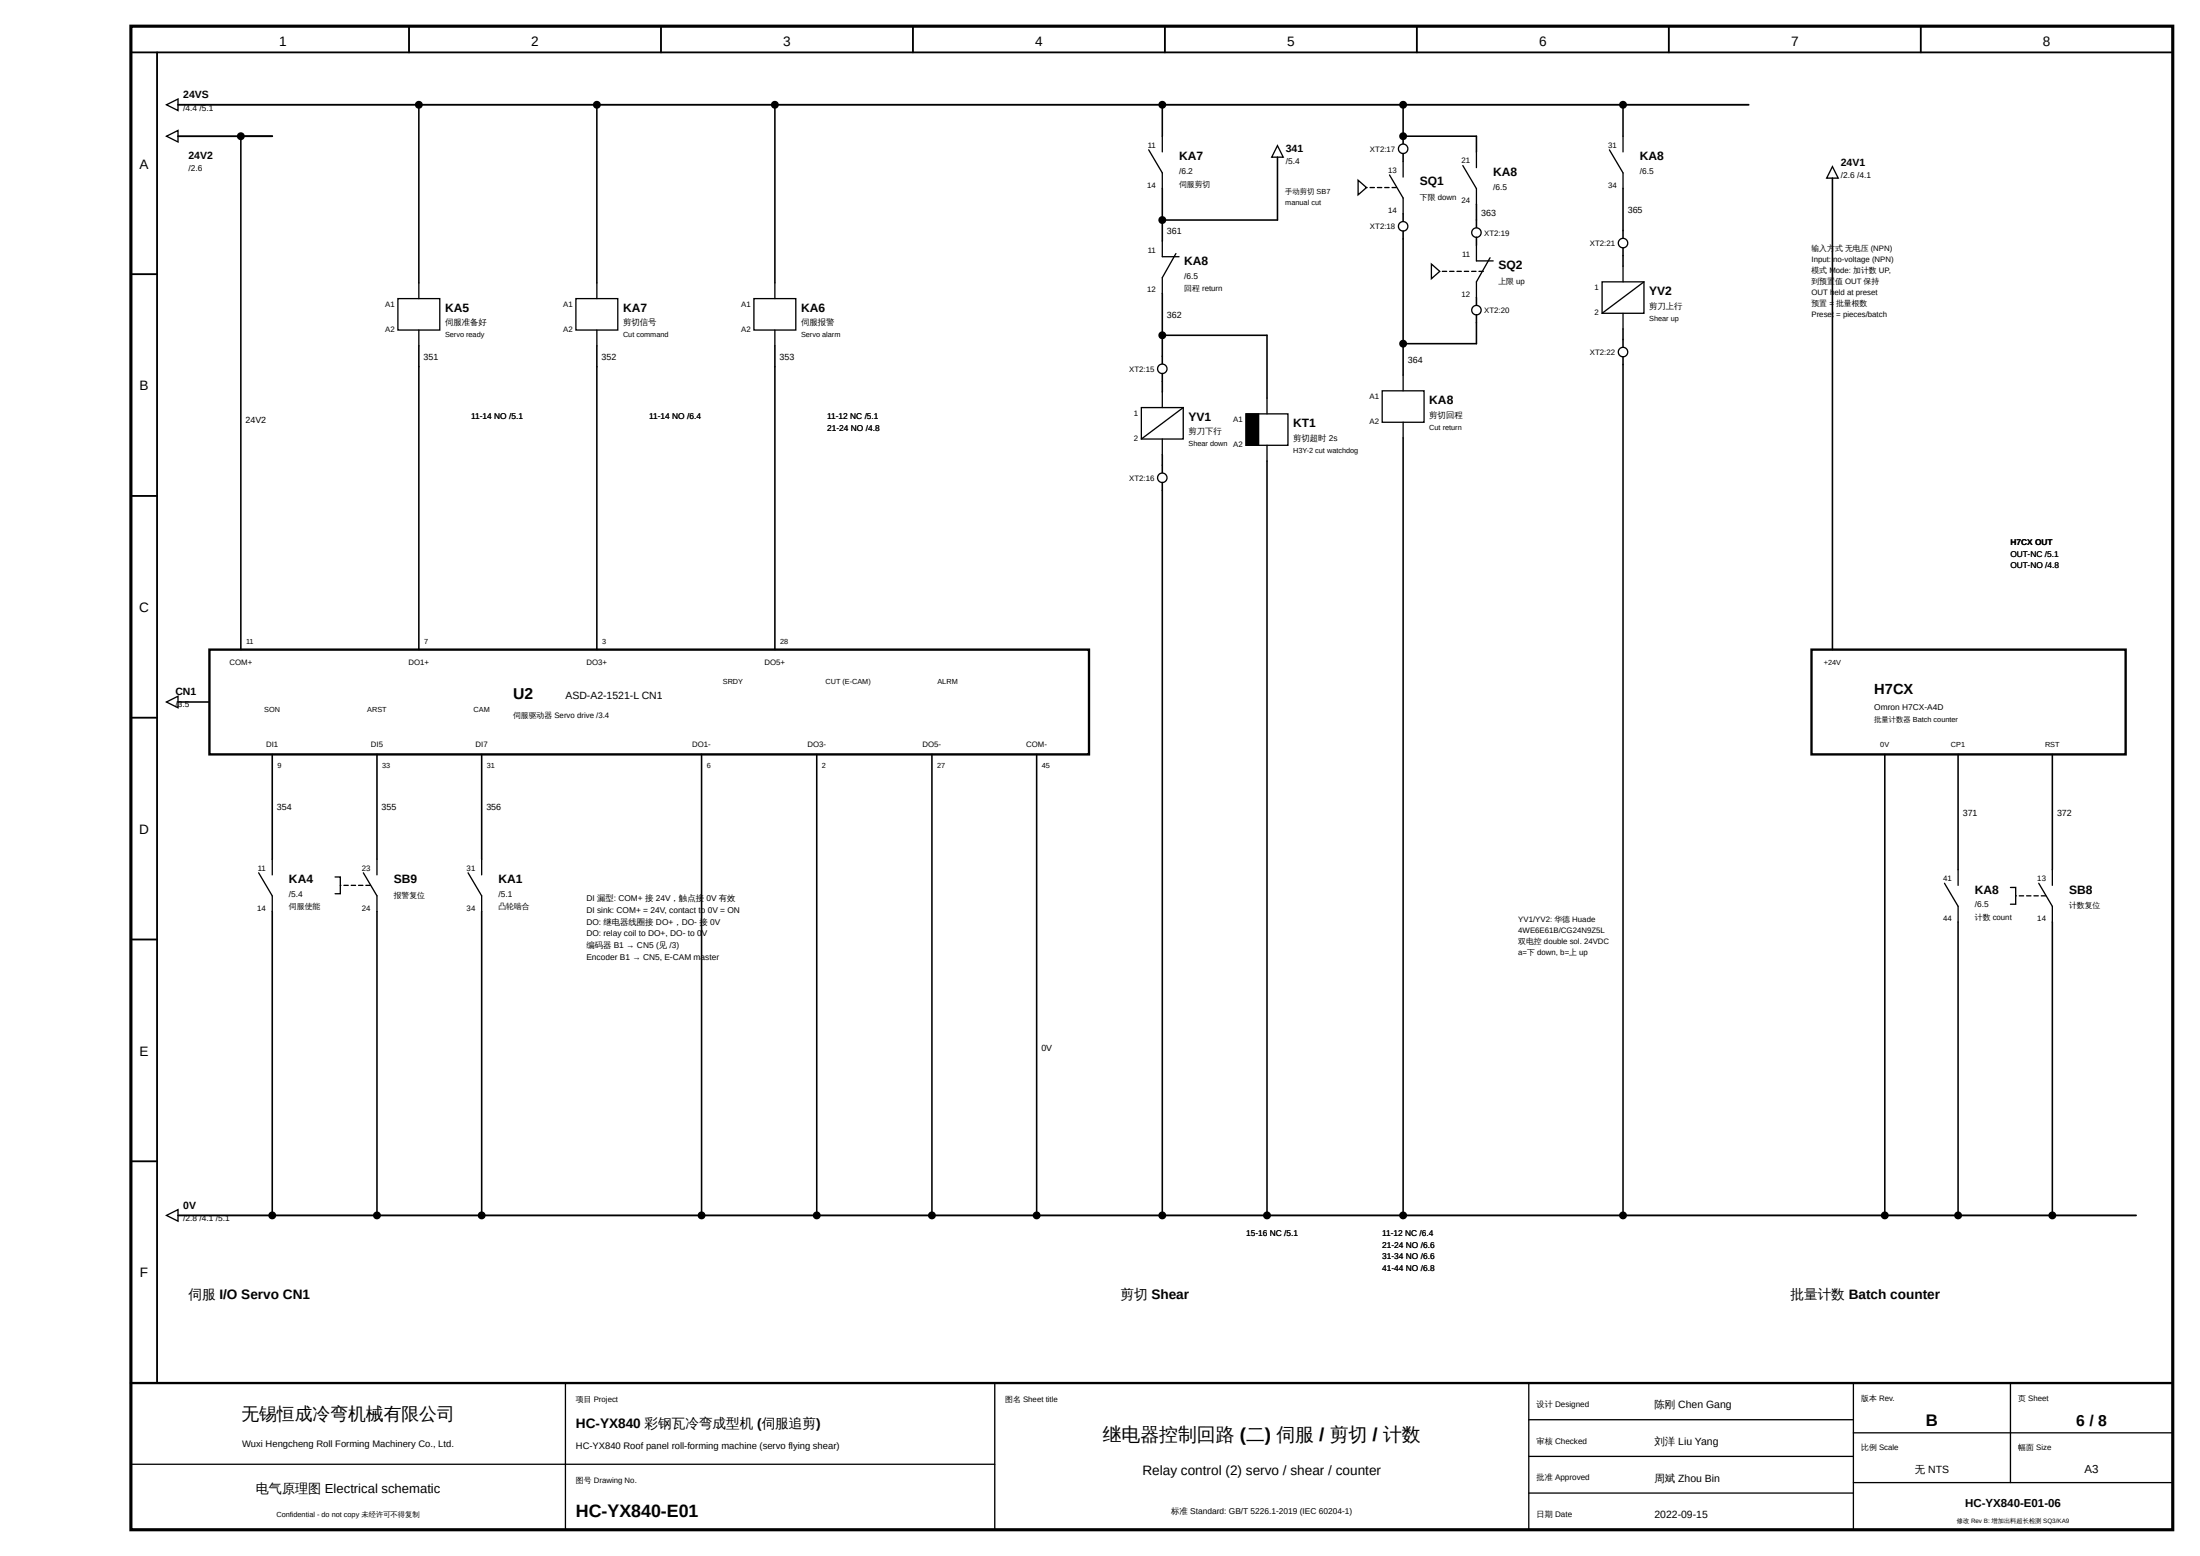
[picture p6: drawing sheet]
<svg xmlns="http://www.w3.org/2000/svg" width="420mm" height="297mm" viewBox="0 0 420 297" stroke-linecap="round" stroke-linejoin="round" font-family="sans-serif">
<path d="M34 20h300M34 26h18M34 232h374" fill="none" stroke="#000" stroke-width=".35"/>
<g fill="none" stroke="#000" stroke-width=".25">
<path d="M31.8 20l2.2-1.1v2.2zM31.8 26l2.2-1.1v2.2zM219.4 28.6l2.6 4.4v3M222 26v3M244 27.8l1.1 2.2h-2.2zM76 57h8v6h-8zM80 54v3M110 57h8v6h-8zM114 54v3M144 57h8v6h-8zM148 54v3M222 46v3h3.2"/>
<path d="M224.6 48.4l-2.6 4.6v3M80 63v3M114 63v3M148 63v3M238 79h8v6h-8zM238 79h2.4v6h-2.4zM242 76v3M242 85v3M31.8 134l2.2-1.1v2.2zM49.4 166.6l2.6 4.4v3M52 164v3M64 167.4h1v3.2h-1"/>
<path d="M69.4 166.6l2.6 4.4v3M72 164v3M89.4 166.6l2.6 4.4v3M92 164v3M31.8 232l2.2-1.1v2.2z"/>
</g>
<path d="M40 124h168v20h-168z" fill="none" stroke="#000" stroke-width=".45"/>
<g fill="none" stroke="#000" stroke-width=".3">
<path d="M52 26h-6v98M80 20v34M114 20v34M148 20v34M222 20v6M222 36v10M244 30v12h-22M222 56v13.5M80 66v58M114 66v58M148 66v58M222 64h20v12"/>
<path d="M242 88v144M34 134h6M52 144v20M72 144v20M92 144v20M134 144v88M156 144v88M178 144v88M198 144v88M52 174v58M72 174v58M92 174v58"/>
<circle cx="46" cy="26" r=".6"/>
<circle cx="80" cy="20" r=".6"/>
<circle cx="114" cy="20" r=".6"/>
<circle cx="148" cy="20" r=".6"/>
<circle cx="222" cy="20" r=".6"/>
<circle cx="222" cy="42" r=".6"/>
<circle cx="222" cy="64" r=".6"/>
<circle cx="52" cy="232" r=".6"/>
<circle cx="72" cy="232" r=".6"/>
<circle cx="92" cy="232" r=".6"/>
<circle cx="134" cy="232" r=".6"/>
<circle cx="156" cy="232" r=".6"/>
<circle cx="178" cy="232" r=".6"/>
<circle cx="198" cy="232" r=".6"/>
<circle cx="242" cy="232" r=".6"/>
</g>
<g fill="#000">
<path d="M238 79h2.4v6h-2.4z"/>
<path d="M69.8 168.9h.9l.1 .1-.1 .1h-.8zM68.4 168.9h.9l.1 .1-.1 .1h-.8zM67 168.9h.9l.1 .1-.1 .1h-.8zM65.6 168.9h.9l.1 .1-.1 .1h-.8zM64.9 169a.16 .16 0 0 1 .3 0 .16 .16 0 0 1-.3 0z"/>
<circle cx="46" cy="26" r=".6"/>
<circle cx="80" cy="20" r=".6"/>
<circle cx="114" cy="20" r=".6"/>
<circle cx="148" cy="20" r=".6"/>
<circle cx="222" cy="20" r=".6"/>
<circle cx="222" cy="42" r=".6"/>
<circle cx="222" cy="64" r=".6"/>
<circle cx="52" cy="232" r=".6"/>
<circle cx="72" cy="232" r=".6"/>
<circle cx="92" cy="232" r=".6"/>
<circle cx="134" cy="232" r=".6"/>
<circle cx="156" cy="232" r=".6"/>
<circle cx="178" cy="232" r=".6"/>
<circle cx="198" cy="232" r=".6"/>
<circle cx="242" cy="232" r=".6"/>
</g>
<circle cx="222" cy="70.4" r=".9" fill="#fff"/>
<g fill="none" stroke="#000" stroke-width=".25">
<path d="M218 77.8h8v6h-8zM222 74.8v3M226 77.8l-8 6M222 83.8v3"/>
<circle cx="222" cy="70.4" r=".9"/>
</g>
<path d="M222 71.3v3.5M222 86.8v3.5" fill="none" stroke="#000" stroke-width=".3"/>
<circle cx="222" cy="91.2" r=".9" fill="#fff"/>
<circle cx="222" cy="91.2" r=".9" fill="none" stroke="#000" stroke-width=".25"/>
<g fill="none" stroke="#000" stroke-width=".3">
<path d="M268 20v7.5M268 26h14M222 92.1v139.9"/>
<circle cx="268" cy="20" r=".6"/>
<circle cx="268" cy="26" r=".6"/>
<circle cx="222" cy="232" r=".6"/>
</g>
<g fill="#000">
<circle cx="268" cy="20" r=".6"/>
<circle cx="268" cy="26" r=".6"/>
<circle cx="222" cy="232" r=".6"/>
</g>
<circle cx="268" cy="28.4" r=".9" fill="#fff"/>
<g fill="none" stroke="#000" stroke-width=".25">
<path d="M259.4 34.4l1.6 1.4-1.6 1.4zM265.4 33.4l2.6 4.4v3M268 30.8v3"/>
<circle cx="268" cy="28.4" r=".9"/>
</g>
<path d="M268 29.3v1.5M268 40.8v1.5" fill="none" stroke="#000" stroke-width=".3"/>
<path d="M265.8 35.7h.9l.1 .1-.1 .1h-.8zM264.4 35.7h.9l.1 .1-.1 .1h-.8zM263 35.7h.9l.1 .1-.1 .1h-.8zM261.6 35.7h.9l.1 .1-.1 .1h-.8zM260.9 35.8a.16 .16 0 0 1 .3 0 .16 .16 0 0 1-.3 0z" fill="#000"/>
<circle cx="268" cy="43.2" r=".9" fill="#fff"/>
<g fill="none" stroke="#000" stroke-width=".25">
<path d="M279.4 31.6l2.6 4.4v3M282 29v3"/>
<circle cx="268" cy="43.2" r=".9"/>
</g>
<path d="M282 26v3M282 39v4.5M268 44.1v1.5" fill="none" stroke="#000" stroke-width=".3"/>
<circle cx="282" cy="44.4" r=".9" fill="#fff"/>
<g fill="none" stroke="#000" stroke-width=".25">
<path d="M273.4 50.4l1.6 1.4-1.6 1.4zM282 46.8v3h3.2M284.6 49.2l-2.6 4.6v3"/>
<circle cx="282" cy="44.4" r=".9"/>
</g>
<path d="M282 45.3v1.5M282 56.8v1.5" fill="none" stroke="#000" stroke-width=".3"/>
<path d="M282.4 51.7h.9l.1 .1-.1 .1h-.8zM281 51.7h.9l.1 .1-.1 .1h-.8zM279.6 51.7h.9l.1 .1-.1 .1h-.8zM278.2 51.7h.9l.1 .1-.1 .1h-.8zM276.8 51.7h.9l.1 .1-.1 .1h-.8zM275.4 51.7h.9l.1 .1-.1 .1h-.8z" fill="#000"/>
<circle cx="282" cy="59.2" r=".9" fill="#fff"/>
<g fill="none" stroke="#000" stroke-width=".25">
<path d="M307.4 28.6l2.6 4.4v3M310 26v3M264 74.6h8v6h-8zM268 71.6v3M268 80.6v3"/>
<circle cx="282" cy="59.2" r=".9"/>
</g>
<g fill="none" stroke="#000" stroke-width=".3">
<path d="M310 20v6M310 36v9.5M268 45.6v26M282 60.1v5.5h-14M268 83.6v148.4"/>
<circle cx="310" cy="20" r=".6"/>
<circle cx="268" cy="65.6" r=".6"/>
<circle cx="268" cy="232" r=".6"/>
</g>
<g fill="#000">
<circle cx="310" cy="20" r=".6"/>
<circle cx="268" cy="65.6" r=".6"/>
<circle cx="268" cy="232" r=".6"/>
</g>
<circle cx="310" cy="46.4" r=".9" fill="#fff"/>
<g fill="none" stroke="#000" stroke-width=".25">
<path d="M306 53.8h8v6h-8zM310 50.8v3M310 59.8v3M314 53.8l-8 6"/>
<circle cx="310" cy="46.4" r=".9"/>
</g>
<path d="M310 47.3v3.5M310 62.8v3.5" fill="none" stroke="#000" stroke-width=".3"/>
<circle cx="310" cy="67.2" r=".9" fill="#fff"/>
<g fill="none" stroke="#000" stroke-width=".25">
<path d="M350 31.8l1.1 2.2h-2.2zM371.4 168.6l2.6 4.4v3M374 166v3M384 169.4h1v3.2h-1M389.4 168.6l2.6 4.4v3M392 166v3M25 279.5h165M108 264v28M190 264v28M292 264v28M292 271h62M292 278h62"/>
<path d="M354 264v28M354 273.5h61M384 264v19M292 285h62M354 283h61"/>
<circle cx="310" cy="67.2" r=".9"/>
</g>
<g fill="none" stroke="#000" stroke-width=".3">
<path d="M350 34v90M310 68.1v163.9M360 144v88M374 144v22M392 144v22M374 176v56M392 176v56"/>
<circle cx="310" cy="232" r=".6"/>
<circle cx="360" cy="232" r=".6"/>
<circle cx="374" cy="232" r=".6"/>
<circle cx="392" cy="232" r=".6"/>
</g>
<g fill="#000">
<path d="M389.8 170.9h.9l.1 .1-.1 .1h-.8zM388.4 170.9h.9l.1 .1-.1 .1h-.8zM387 170.9h.9l.1 .1-.1 .1h-.8zM385.6 170.9h.9l.1 .1-.1 .1h-.8zM384.9 171a.16 .16 0 0 1 .3 0 .16 .16 0 0 1-.3 0z"/>
<circle cx="310" cy="232" r=".6"/>
<circle cx="360" cy="232" r=".6"/>
<circle cx="374" cy="232" r=".6"/>
<circle cx="392" cy="232" r=".6"/>
</g>
<path d="M346 124h60v20h-60zM25 264h390" fill="none" stroke="#000" stroke-width=".45"/>
<path d="M25 5h390v287h-390z" fill="none" stroke="#000" stroke-width=".6"/>
<g fill="none" stroke="#000" stroke-width=".35">
<path d="M25 10h390M30 10v254M78.1 5v5M126.2 5v5M174.4 5v5M222.5 5v5M270.6 5v5M318.7 5v5M366.9 5v5M25 52.3h5M25 94.7h5M25 137h5"/>
<path d="M25 179.3h5M25 221.7h5"/>
</g>
<text font-size="3.6" x="210.6" y="275">继电器控制回路 (二) 伺服 / 剪切 / 计数</text>
<g font-size="3.4">
<text x="46.1" y="271">无锡恒成冷弯机械有限公司</text>
<text x="110" y="289.5">HC-YX840-E01</text>
</g>
<text font-size="3.2" x="367.8" y="272.2">B</text>
<g font-size="3">
<text x="98" y="133.5">U2</text>
<text x="396.6" y="272.2">6 / 8</text>
</g>
<text font-size="2.8" x="358" y="132.5">H7CX</text>
<g font-size="2.6">
<text x="53.3" y="8.8">1</text>
<text x="101.5" y="8.8">2</text>
<text x="149.6" y="8.8">3</text>
<text x="197.7" y="8.8">4</text>
<text x="245.8" y="8.8">5</text>
<text x="294" y="8.8">6</text>
<text x="342.1" y="8.8">7</text>
<text x="390.2" y="8.8">8</text>
<text x="26.6" y="32.2">A</text>
<text x="26.6" y="74.5">B</text>
<text x="26.6" y="116.8">C</text>
<text x="26.6" y="159.2">D</text>
<text x="26.6" y="201.5">E</text>
<text x="26.7" y="243.8">F</text>
<text x="36" y="248">伺服 I/O Servo CN1</text>
<text x="214" y="248">剪切 Shear</text>
<text x="342" y="248">批量计数 Batch counter</text>
<text x="110" y="272.6">HC-YX840 彩钢瓦冷弯成型机 (伺服追剪)</text>
<text x="218.2" y="281.5">Relay control (2) servo / shear / counter</text>
</g>
<text font-size="2.5" x="48.9" y="285">电气原理图 Electrical schematic</text>
<g font-size="2.3">
<text x="225.2" y="30.6">KA7</text>
<text x="271.2" y="35.4">SQ1</text>
<text x="285.2" y="33.6">KA8</text>
<text x="313.2" y="30.6">KA8</text>
<text x="226.2" y="50.6">KA8</text>
<text x="286.2" y="51.4">SQ2</text>
<text x="85" y="59.6">KA5</text>
<text x="119" y="59.6">KA7</text>
<text x="153" y="59.6">KA6</text>
<text x="315" y="56.4">YV2</text>
<text x="273" y="77.2">KA8</text>
<text x="227" y="80.4">YV1</text>
<text x="247" y="81.6">KT1</text>
<text x="55.2" y="168.6">KA4</text>
<text x="75.2" y="168.6">SB9</text>
<text x="95.2" y="168.6">KA1</text>
<text x="377.2" y="170.6">KA8</text>
<text x="395.2" y="170.6">SB8</text>
</g>
<g font-size="2.2">
<text x="398.2" y="281.2">A3</text>
<text x="375.3" y="287.6">HC-YX840-E01-06</text>
</g>
<g font-size="2">
<text x="35" y="18.8">24VS</text>
<text x="245.6" y="29">341</text>
<text x="36" y="30.4">24V2</text>
<text x="351.6" y="31.6">24V1</text>
<text x="33.5" y="132.6">CN1</text>
<text x="108" y="133.5">ASD-A2-1521-L CN1</text>
<text x="35" y="230.8">0V</text>
<text x="316" y="268.8">陈刚 Chen Gang</text>
<text x="316" y="275.8">刘洋 Liu Yang</text>
<text x="365.7" y="281.2">无 NTS</text>
<text x="316" y="282.8">周斌 Zhou Bin</text>
<text x="316" y="289.8">2022-09-15</text>
</g>
<g font-size="1.8">
<text x="46.3" y="276.3">Wuxi Hengcheng Roll Forming Machinery Co., Ltd.</text>
<text x="110" y="276.6">HC-YX840 Roof panel roll-forming machine (servo flying shear)</text>
</g>
<g font-size="1.7">
<text x="282.9" y="41.2">363</text>
<text x="310.9" y="40.7">365</text>
<text x="222.9" y="44.7">361</text>
<text x="222.9" y="60.7">362</text>
<text x="80.9" y="68.7">351</text>
<text x="114.9" y="68.7">352</text>
<text x="148.9" y="68.7">353</text>
<text x="268.9" y="69.3">364</text>
<text x="46.9" y="80.7">24V2</text>
<text x="52.9" y="154.7">354</text>
<text x="72.9" y="154.7">355</text>
<text x="92.9" y="154.7">356</text>
<text x="374.9" y="155.7">371</text>
<text x="392.9" y="155.7">372</text>
<text x="198.9" y="200.7">0V</text>
</g>
<g font-size="1.6">
<text x="35" y="21.1">/4.4 /5.1</text>
<text x="36" y="32.7">/2.6</text>
<text x="225.2" y="33.2">/6.2</text>
<text x="245.6" y="31.3">/5.4</text>
<text x="313.2" y="33.2">/6.5</text>
<text x="351.6" y="33.9">/2.6 /4.1</text>
<text x="285.2" y="36.2">/6.5</text>
<text x="226.2" y="53.2">/6.5</text>
<text x="315" y="58.9">剪刀上行</text>
<text x="85" y="62.1">伺服准备好</text>
<text x="119" y="62.1">剪切信号</text>
<text x="153" y="62.1">伺服报警</text>
<text x="90" y="80">11-14 NO /5.1</text>
<text x="124" y="80">11-14 NO /6.4</text>
<text x="158" y="80">11-12 NC /5.1</text>
<text x="158" y="82.2">21-24 NO /4.8</text>
<text x="227" y="82.9">剪刀下行</text>
<text x="273" y="79.7">剪切回程</text>
<text x="247" y="84.1">剪切超时 2s</text>
<text x="384" y="104">H7CX OUT</text>
<text x="384" y="106.3">OUT-NC /5.1</text>
<text x="384" y="108.5">OUT-NO /4.8</text>
<text x="33.5" y="134.9">/3.5</text>
<text x="358" y="135.5">Omron H7CX-A4D</text>
<text x="55.2" y="171.2">/5.4</text>
<text x="95.2" y="171.2">/5.1</text>
<text x="112" y="172">DI 漏型: COM+ 接 24V，触点接</text>
<text x="134.9" y="172">0V 有效</text>
<text x="377.2" y="173.2">/6.5</text>
<text x="112" y="174.2">DI sink: COM+ = 24V, contact to 0V = ON</text>
<text x="112" y="176.5">DO: 继电器线圈接 DO+，DO- 接 0V</text>
<text x="112" y="178.7">DO: relay coil to DO+, DO- to 0</text>
<text x="134" y="178.7">V</text>
<text x="112" y="181">编码器 B1 → CN5 (见 /3)</text>
<text x="112" y="183.2">Encoder B1 → CN5, E-CAM master</text>
<text x="35" y="233.1">/2.8 /4.1 /5.1</text>
<text x="238" y="236">15-16 NC /5.1</text>
<text x="264" y="236">11-12 NC /6.4</text>
<text x="264" y="238.2">21-24 NO /6.6</text>
<text x="264" y="240.4">31-34 NO /6.6</text>
<text x="264" y="242.6">41-44 NO /6.8</text>
<text x="223.7" y="289">标准 Standard: GB/T 5226.1-2019 (IEC 60204-1)</text>
</g>
<g font-size="1.5">
<text x="219.2" y="28.2">11</text>
<text x="261.7" y="29">XT2:17</text>
<text x="307.1" y="28.2">31</text>
<text x="219.1" y="35.8">14</text>
<text x="225.2" y="35.6">伺服剪切</text>
<text x="265.1" y="33">13</text>
<text x="279.1" y="31.2">21</text>
<text x="307.1" y="35.8">34</text>
<text x="265.1" y="40.6">14</text>
<text x="271.2" y="38.2">下限 down</text>
<text x="279.1" y="38.8">24</text>
<text x="261.7" y="43.8">XT2:18</text>
<text x="283.5" y="45">XT2:19</text>
<text x="303.7" y="47">XT2:21</text>
<text x="346" y="48">输入方式 无电压 (NPN)</text>
<text x="219.2" y="48.2">11</text>
<text x="279.2" y="49">11</text>
<text x="346" y="50.1">Input:</text>
<text x="346" y="52.2">模式 Mode: 加计数 UP,</text>
<text x="350.2" y="50.1">no-voltage (NPN)</text>
<text x="73.6" y="58.6">A1</text>
<text x="107.6" y="58.6">A1</text>
<text x="141.6" y="58.6">A1</text>
<text x="219.1" y="55.8">12</text>
<text x="226.2" y="55.6">回程 return</text>
<text x="279.1" y="56.6">12</text>
<text x="283.5" y="59.8">XT2:20</text>
<text x="286.2" y="54.2">上限 up</text>
<text x="304.6" y="55.4">1</text>
<text x="346" y="54.3">到预置值 OUT 保持</text>
<text x="346" y="56.4">OUT h</text>
<text x="346" y="58.5">预置 =</text>
<text x="350.4" y="56.4">eld at preset</text>
<text x="350.7" y="58.5">批量根数</text>
<text x="73.6" y="63.4">A2</text>
<text x="107.6" y="63.4">A2</text>
<text x="141.6" y="63.4">A2</text>
<text x="304.6" y="60.2">2</text>
<text x="346" y="60.6">Preset</text>
<text x="350.7" y="60.6">= pieces/batch</text>
<text x="215.7" y="71">XT2:15</text>
<text x="303.7" y="67.8">XT2:22</text>
<text x="261.6" y="76.2">A1</text>
<text x="216.6" y="79.4">1</text>
<text x="235.6" y="80.6">A1</text>
<text x="261.6" y="81">A2</text>
<text x="216.6" y="84.2">2</text>
<text x="235.6" y="85.4">A2</text>
<text x="215.7" y="91.8">XT2:16</text>
<text x="43.8" y="127">COM+</text>
<text x="78" y="127">DO1+</text>
<text x="112" y="127">DO3+</text>
<text x="146" y="127">DO5+</text>
<text x="98" y="137">伺服驱动器 Servo drive /3.4</text>
<text x="50.8" y="142.6">DI1</text>
<text x="70.8" y="142.6">DI5</text>
<text x="90.8" y="142.6">DI7</text>
<text x="132.2" y="142.6">DO1-</text>
<text x="154.2" y="142.6">DO3-</text>
<text x="176.2" y="142.6">DO5-</text>
<text x="196" y="142.6">COM-</text>
<text x="49.2" y="166.2">11</text>
<text x="69.1" y="166.2">23</text>
<text x="89.1" y="166.2">31</text>
<text x="49.1" y="173.8">14</text>
<text x="55.2" y="173.6">伺服使能</text>
<text x="69.1" y="173.8">24</text>
<text x="75.2" y="171.4">报警复位</text>
<text x="89.1" y="173.8">34</text>
<text x="95.2" y="173.6">凸轮啮合</text>
<text x="371.1" y="168.2">41</text>
<text x="389.1" y="168.2">13</text>
<text x="395.2" y="173.4">计数复位</text>
<text x="290" y="176">YV1/YV2: 华德 Huade</text>
<text x="290" y="178.1">4WE6E61B/CG24N9Z5L</text>
<text x="371.1" y="175.8">44</text>
<text x="377.2" y="175.6">计数 count</text>
<text x="389.1" y="175.8">14</text>
<text x="290" y="180.2">双电控 double sol. 24VDC</text>
<text x="290" y="182.3">a=下 down, b=上 up</text>
<text x="110" y="267.6">项目 Project</text>
<text x="192" y="267.6">图名 Sheet title</text>
<text x="293.5" y="268.6">设计 Designed</text>
<text x="355.5" y="267.4">版本 Rev.</text>
<text x="385.5" y="267.4">页 Sheet</text>
<text x="293.5" y="275.6">审核 Checked</text>
<text x="355.5" y="276.8">比例 Scale</text>
<text x="385.5" y="276.8">幅面 Size</text>
<text x="110" y="283">图号 Drawing No.</text>
<text x="293.5" y="282.6">批准 Approved</text>
<text x="293.5" y="289.6">日期 Date</text>
</g>
<g font-size="1.4">
<text x="245.5" y="37">手动剪切 SB7</text>
<text x="245.5" y="39.2">manual cut</text>
<text x="85" y="64.4">Servo ready</text>
<text x="119" y="64.4">Cut command</text>
<text x="153" y="64.4">Servo alarm</text>
<text x="315" y="61.2">Shear up</text>
<text x="273" y="82">Cut return</text>
<text x="227" y="85.2">Shear down</text>
<text x="247" y="86.4">H3Y-2 cut watchdog</text>
<text x="47" y="123">11</text>
<text x="81" y="123">7</text>
<text x="115" y="123">3</text>
<text x="149" y="123">28</text>
<text x="138.1" y="130.5">SRDY</text>
<text x="157.7" y="130.5">CUT (E-CAM)</text>
<text x="179.1" y="130.5">ALRM</text>
<text x="348.3" y="127">+24V</text>
<text x="50.5" y="136">SON</text>
<text x="70.1" y="136">ARST</text>
<text x="90.4" y="136">CAM</text>
<text x="358" y="137.8">批量计数器 Batch counter</text>
<text x="359.1" y="142.6">0V</text>
<text x="372.6" y="142.6">CP1</text>
<text x="390.6" y="142.6">RST</text>
<text x="53" y="146.6">9</text>
<text x="73" y="146.6">33</text>
<text x="93" y="146.6">31</text>
<text x="135" y="146.6">6</text>
<text x="157" y="146.6">2</text>
<text x="179" y="146.6">27</text>
<text x="199" y="146.6">45</text>
<text x="52.8" y="289.5">Confidential - do not copy 未经许可不得复制</text>
</g>
<text font-size="1.2" x="373.7" y="290.8">修改 Rev B: 增加出料超长检测 SQ3/KA9</text>
</svg>
